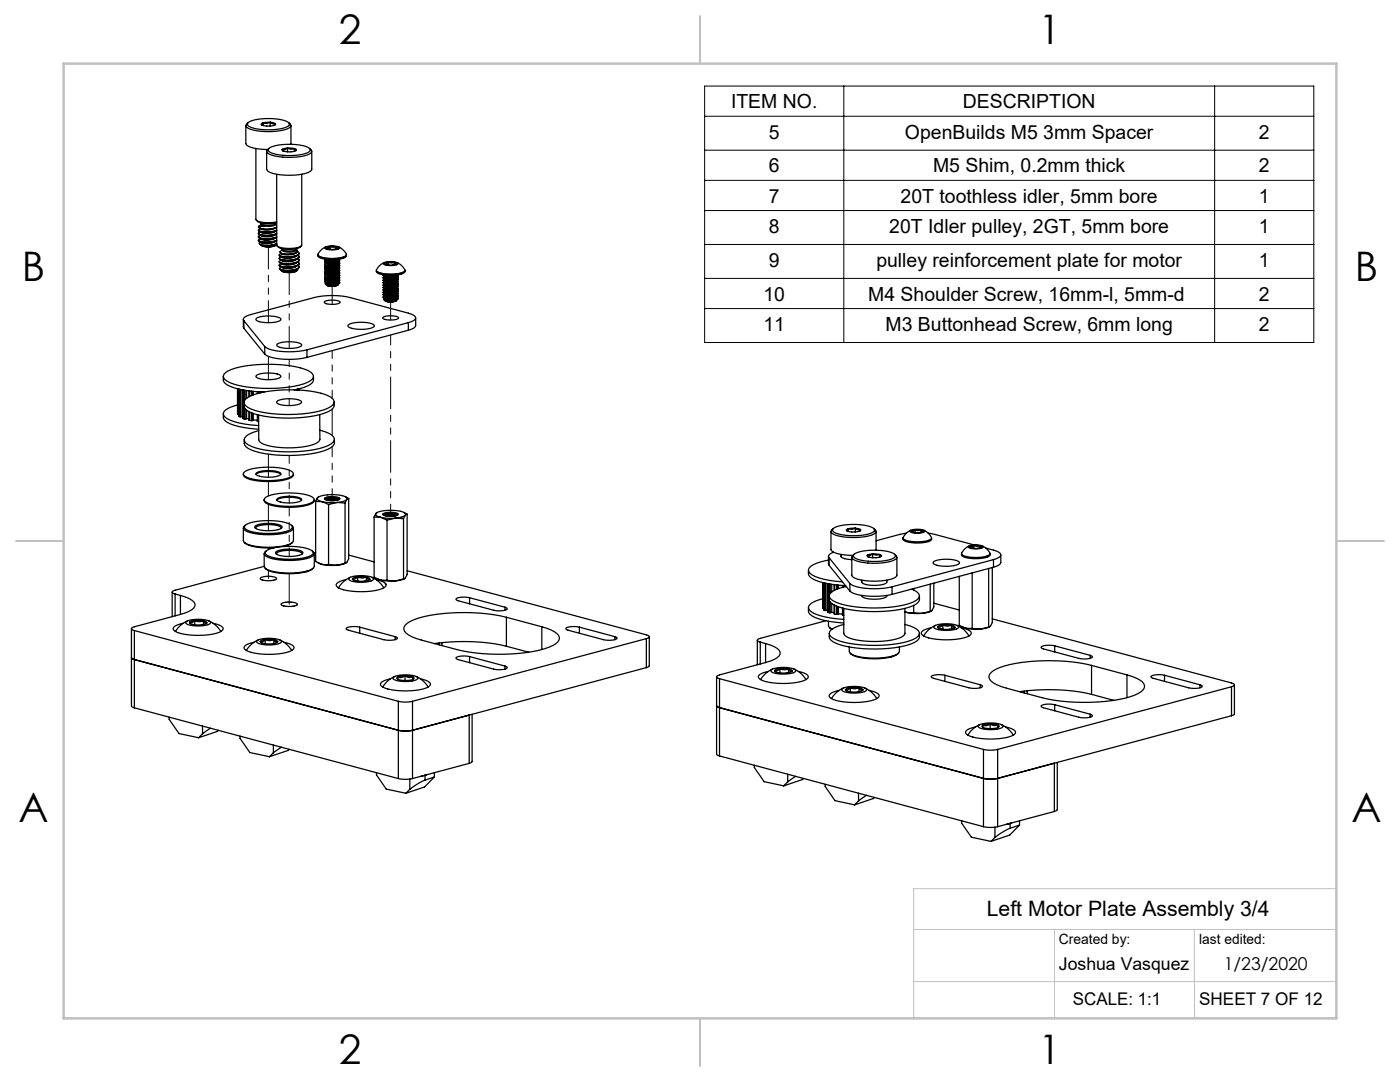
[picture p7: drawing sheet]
<svg xmlns="http://www.w3.org/2000/svg" width="279mm" height="216mm" viewBox="0 0 279 216" stroke-linecap="round" stroke-linejoin="round" font-family="sans-serif">
<path d="M140.6 17.2h121.6v51.1h-121.6zM168.4 17.2v51.1M242.4 17.2v51.1M140.6 23.2h121.6M140.6 30h121.6M140.6 36h121.6M140.6 42h121.6M140.6 48.8h121.6M140.6 55.6h121.6M140.6 61.6h121.6" fill="none" stroke="#000" stroke-width=".2"/>
<path d="M266.7 177.3h-84.4v25.9M182.3 185.5h84.4M182.3 195.9h84.4M210.5 185.5v17.7M238.4 185.5v10.4M238.4 195.9v7.3" fill="none" stroke="#c0c0c0" stroke-width=".2"/>
<path d="M139.7 3.2v9.5M3.2 107.9h9.5M266.7 107.9h9.5M139.7 203.2v9.5" fill="none" stroke="#c0c0c0" stroke-width=".25"/>
<path d="M12.7 12.7h254v190.5h-254z" fill="none" stroke="#c0c0c0" stroke-width=".5"/>
<g fill="none" stroke="#000" stroke-width=".25">
<path d="M49.1 25.1v3.5a1.38 1.38 0 0 0 1.2 .9l3.1 .3M49.5 24.5a9.6 9.6 0 0 1 6.3-.7 2.26 2.26 0 0 1 2 1 3.7 3.7 0 0 1-3.1 1.1l-3.4-.2a2.26 2.26 0 0 1-1.9-1zM49.5 24.5l-.4 .4v.2a3.9 3.9 0 0 0 3.1 1.1 9.5 9.5 0 0 0 5.7-.8l.1-.5-.4-.4M51.1 29.6v14.2a3.3 3.3 0 0 0 2.7 .6l1.4-.1M52.5 24.5a.28 .28 0 0 0-.3 .1 .28 .28 0 0 0 0 .3M52.5 24.5l-.1 .4h-.2M52.5 24.5v.5M53.2 30.2v3.6a1.45 1.45 0 0 0 1.3 .8 12.1 12.1 0 0 0 7.5-.4l.2-.4v-3.6M53.6 29.7a8.1 8.1 0 0 1 5.3-.9l.8 .1a2.95 2.95 0 0 1 2.2 1 1.38 1.38 0 0 1-1.3 .8 12.3 12.3 0 0 1-6.7-.3l-.4-.5zM53.7 29.6l-.4 .4-.1 .3a4.1 4.1 0 0 0 3.3 1.1 9.3 9.3 0 0 0 5.6-.9l.1-.5-.4-.4M53.9 24.4l-1.4 .1M53.9 24.4l1.1 .3"/>
<path d="M53.9 24.4l.6 .3h.5M53.9 24.4l-.6 .2-.8-.1M53.9 24.4v.8M55 24.7a.28 .28 0 0 1-.1 .3 .28 .28 0 0 1-.3 0 3.7 3.7 0 0 1-2.4-.1M55 24.7l-.2 .4M55.2 34.8v14.1a.86 .86 0 0 0 .9 .5l2.6 .1a1.78 1.78 0 0 0 1.5-.6v-14.1M56.3 29.8a.27 .27 0 0 0 .1 .3 .27 .27 0 0 0 .3 .1 3.8 3.8 0 0 0 2.4-.2M56.3 29.8l.2 .4M57.4 29.5l1.4 .2M57.4 29.5l-1.1 .3M57.4 29.5l-.5 .3h-.6M57.4 29.5a1.39 1.39 0 0 0 1.4 .2"/>
<path d="M57.4 29.5v.8M58.1 25.1l-.1 3.7M58.8 29.7a.27 .27 0 0 1 .3 0 .27 .27 0 0 1 0 .3M58.8 29.7l.2 .3h.1M58.8 29.7v.5M51.2 44a4 4 0 0 0 3.6 .5l.4-.1M51.6 47.9v.1a3.9 3.9 0 0 0 3 .2l.6-.2-.4 .2M51.6 47.2v.1a4.7 4.7 0 0 0 3.6 .1l-.4 .1M51.6 46.6a4.7 4.7 0 0 0 3.6 .1 4 4 0 0 1-3.1 .3M51.6 47.4a3 3 0 0 0 3.4 0M51.6 46.1l.4 .2M51.6 45.4l.4 .2"/>
<path d="M51.6 48.1l.4 .2M51.8 48.6a3 3 0 0 0 3.2 .4l.1-.1M51.8 45l-.2 .3M51.8 45l.8 .2M51.9 48.3l-.2 .3 .7 .3h1.8M52 48.3h-.1M52 47.6l-.4 .3a4.6 4.6 0 0 0 3.6 0M52 46.9l-.4 .3a4.6 4.6 0 0 0 3.6 .1M52 46.3l-.4 .3a4.6 4.6 0 0 0 3.6 0M52 45.6l-.4 .2M52 44.9h.1M52 44.9l.6 .3"/>
<path d="M52 44.9l-.1 .1M52.1 44.9l.5 .3M52.1 44.8l-.1 .1M52.1 44.6a2.92 2.92 0 0 0 2.9 0v.2a2.92 2.92 0 0 1-2.9 0zM52.1 44.7v.1M52.6 49.2a4.2 4.2 0 0 0 2.6-.5 .87 .87 0 0 1-.9 .5h-.5M52.6 49.2h1.2M54.8 45.5a4 4 0 0 1-2.7 .1M54.8 47.5a3.8 3.8 0 0 1-2.7 .1M54.8 48.2a4 4 0 0 1-2.7 .1M54.8 46.2a4 4 0 0 1-2.7 .1M54.9 45.6l-1.1 .3a2.71 2.71 0 0 1-1.8-.3"/>
<path d="M55 44.7l.2 .2M55 45.4l-.2 .1M55 48.1a3.3 3.3 0 0 1-3 .2M55 46.8a3.3 3.3 0 0 1-3 .2M55 46.1a3.3 3.3 0 0 1-3 .2M55 48.8l-.5 .3-.7 .1M55.2 48.7l-1.1 .3-1.5 .2M55.2 45.9a4.4 4.4 0 0 1-3.6 0v.1a3.9 3.9 0 0 0 3 .2l.6-.2-.4 .2M55.2 45.3a4.6 4.6 0 0 1-3.6 .1M55.2 48.6l-1 .3M55.2 48.7l-1 .2M55.3 49.1a4.6 4.6 0 0 0 3.9 .5l.9-.5"/>
<path d="M55.8 53.7l1 .3M55.8 53.7l.4 .2 .6 .1M55.9 52.5l.4 .2M56 50.5l.3 .1M56.2 53.3l-.5 .2 .1 .2M56.2 53.3h-.1M56.2 51.2l-.1 .1M56.3 49.7a2.91 2.91 0 0 0 2.9 0v.2a2.84 2.84 0 0 1-2.9 0zM56.3 49.9l-.4 .3M58.9 52.5a4.7 4.7 0 0 1-2.8 .1M59 53.9a3.8 3.8 0 0 1-2.9 0M59.1 50.4a4 4 0 0 1-2.9 .2"/>
<path d="M59.2 49.9l.2 .2a2.69 2.69 0 0 1-2.4 .6l-.9-.2-.2-.1v-.2M59.2 53.7a3.4 3.4 0 0 1-3 .3M59.2 53.1a3.4 3.4 0 0 1-3 .2M59.2 52.4a3.4 3.4 0 0 1-3 .2M59.2 51.7a3.6 3.6 0 0 1-3.1 .3M59.2 51a3.4 3.4 0 0 1-3 .3M59.3 49.5l-.1 .2M59.4 50.2l.3 .3a3.1 3.1 0 0 1-2.8 .7l-1.1-.2-.1-.2 .4-.2a3.4 3.4 0 0 0 3.1-.3M59.4 53a4 4 0 0 1-3.5 .1M59.4 52.3l-.4 .2M59.4 51.6a4 4 0 0 1-3.5 .2M59.4 51a3.9 3.9 0 0 1-3.5 .1"/>
<path d="M59.4 53.7l-.4 .2M59.4 53.6l.1 .1a3 3 0 0 1-2.9 .5l-.4-.1a3.2 3.2 0 0 0 3.2-.2M59.4 50.9l.3 .2a1.64 1.64 0 0 1-1.8 .8l-1.4-.1-.8-.2 .4-.3M59.4 51.5l.3 .3a1.64 1.64 0 0 1-1.8 .8l-1.4-.1-.8-.3 .4-.2M59.4 52.2l.3 .3a1.64 1.64 0 0 1-1.8 .7h-1.4l-.8-.3 .4-.3M59.4 52.9l.3 .4a3.9 3.9 0 0 1-3.4 .5l-.5-.1M59.7 53.3v.2a4.4 4.4 0 0 1-2.9 .5M59.7 52.6v.2a4 4 0 0 1-3.9 .2l-.1-.1M59.7 52v.1a4 4 0 0 1-3.9 .2l-.1-.1M59.7 51.3v.1a4 4 0 0 1-3.9 .2l-.1-.1M59.7 50.6v.2a4 4 0 0 1-3.9 .1h-.1M59.7 51.2v.1"/>
<path d="M59.7 51.9v.1M59.7 52.5v.1M59.7 53.2v.1M63.4 50.8v.3a1.08 1.08 0 0 0 1.1 .6 6.5 6.5 0 0 0 4.6-.5v-.4M64.8 54.2v.1M64.8 49.4a3.2 3.2 0 0 1 3 0 3.1 3.1 0 0 1-3 .2zM64.9 56.7a2.2 2.2 0 0 0 2.6 .1M65 49.3a2.72 2.72 0 0 0-1.5 1.6 4.4 4.4 0 0 0 3.1 .7l.7-.1a2.68 2.68 0 0 0 1.8-.6 2.52 2.52 0 0 0-1.5-1.6M65.1 53l-.2 .1M65.1 56.4l-.2 .2 .3 .2 1.2 .1M65.2 49.4a2.19 2.19 0 0 0 2.2 .2v-.1M65.2 49.4l.1 .3"/>
<path d="M65.4 57l.8 .1M65.9 49.2h1.1M65.9 49.2l-.7 .2M65.9 49.2l-.4 .3-.3-.1M65.9 49.2l.6 .2 .5-.2M65.9 49.2v.6M67 49.2l.4 .3M67 49.2l.2 .3h.2M67 49.2v.5M67.4 56.8l-1.2 .3M67.4 49.5l-.1 .1M67.5 56.2a2.39 2.39 0 0 1-2.4 .3"/>
<path d="M67.5 55.7a2.39 2.39 0 0 1-2.4 .3M67.5 55.2a2.39 2.39 0 0 1-2.4 .3M67.5 54.7a2.39 2.39 0 0 1-2.4 .3M67.5 54.3a2.39 2.39 0 0 1-2.4 .2M67.5 53.8a2.39 2.39 0 0 1-2.4 .2M67.5 53.3a2.39 2.39 0 0 1-2.4 .3M67.5 52.8a2.39 2.39 0 0 1-2.4 .3M67.5 52.3a2.39 2.39 0 0 1-2.4 .3M67.5 51.8a2.39 2.39 0 0 1-2.4 .3M67.5 56.7l-1 .3h-1.1M67.5 56.7l-1.1 .2M67.5 56.2a2.94 2.94 0 0 1-2.3 .2"/>
<path d="M67.5 55.7a2.93 2.93 0 0 1-2.3 .2M67.5 55.3a2.94 2.94 0 0 1-2.3 .1M67.5 54.8a2.93 2.93 0 0 1-2.3 .2M67.5 54.3a2.94 2.94 0 0 1-2.3 .2M67.5 53.8a2.93 2.93 0 0 1-2.3 .2M67.5 53.3a2.94 2.94 0 0 1-2.3 .2M67.5 52.8a2.93 2.93 0 0 1-2.3 .2M67.5 52.4a2.94 2.94 0 0 1-2.3 .1M67.5 51.9a2.94 2.94 0 0 1-2.3 .2M67.5 56.7a2.91 2.91 0 0 1-2.1 .3M67.5 56.7l-.5 .3-.8 .1M67.6 55.6l.2 .2a1.22 1.22 0 0 1-1.4 .6h-1l-.6-.2 .3-.3"/>
<path d="M67.6 55.2l.2 .2a1.22 1.22 0 0 1-1.4 .5h-1l-.6-.2 .3-.3M67.6 54.7l.2 .2a1.22 1.22 0 0 1-1.4 .5h-1l-.6-.2 .3-.3M67.6 54.2l.2 .2a1.22 1.22 0 0 1-1.4 .5h-1l-.6-.2 .3-.3M67.6 53.7l.2 .2a1.22 1.22 0 0 1-1.4 .6l-1-.1-.6-.2 .3-.2M67.6 53.2l.2 .2a1.22 1.22 0 0 1-1.4 .6h-1l-.6-.2 .3-.3M67.6 52.3l.2 .2a1.22 1.22 0 0 1-1.4 .5h-1l-.6-.2 .3-.3M67.6 51.8l.2 .2a1.22 1.22 0 0 1-1.4 .5h-1l-.6-.2 .3-.3M67.6 56.1l.2 .2a1.22 1.22 0 0 1-1.4 .6M67.6 52.7l.2 .2a1.22 1.22 0 0 1-1.4 .6l-1.4-.1-.2-.1 .1-.2M67.8 51.6a2.73 2.73 0 0 1-2.8 .4l-.2-.2a3.2 3.2 0 0 0 2.9-.1M67.8 56.4l-.3 .3M67.8 55.9a2.73 2.73 0 0 1-2.8 .4l-.2-.2"/>
<path d="M67.8 55.5a2.73 2.73 0 0 1-2.8 .4l-.2-.3M67.8 55a2.73 2.73 0 0 1-2.8 .4l-.2-.2M67.8 54.5a2.73 2.73 0 0 1-2.8 .4l-.2-.2M67.8 54a2.73 2.73 0 0 1-2.8 .4l-.2-.1M67.8 53.5a2.73 2.73 0 0 1-2.8 .4l-.2-.2M67.8 53.1a2.73 2.73 0 0 1-2.8 .4l-.2-.3M67.8 52.6a2.73 2.73 0 0 1-2.8 .4l-.2-.2M67.8 52.1a2.73 2.73 0 0 1-2.8 .4l-.2-.2M67.8 52v.1M67.8 52.5v.1M67.8 53v.1M67.8 53.5h.1"/>
<path d="M67.8 54h.1M67.8 54.4v.1M67.8 54.9v.1M67.8 55.4v.1M67.8 55.9h.1M67.8 56.4v.1M75.1 53.9v.3a1.08 1.08 0 0 0 1.1 .6 6.5 6.5 0 0 0 4.6-.5v-.4M76.5 54.9v.1M76.5 55.4v.1M76.5 55.9h.1M76.5 56.4h.1M76.5 56.8v.1"/>
<path d="M76.5 57.3v.1M76.5 57.8v.1M76.5 58.3h.1M76.5 58.8h.1M76.5 59.3h.1M76.5 52.5a3.2 3.2 0 0 1 3 .1 3.1 3.1 0 0 1-3 .1zM76.6 59.8a2.2 2.2 0 0 0 2.6 .1M76.7 52.4a2.72 2.72 0 0 0-1.6 1.6 4.4 4.4 0 0 0 3.2 .7h.7a2.67 2.67 0 0 0 1.8-.6 2.52 2.52 0 0 0-1.6-1.7M76.8 55.6l-.2 .2M76.8 59.5l-.3 .2 .4 .2 1.2 .1M76.8 52.5a2.19 2.19 0 0 0 2.3 .2v-.1M76.8 52.5l.2 .3"/>
<path d="M77.5 52.3l1.2 .1M77.5 52.3l-.7 .2M77.5 52.3l-.3 .3-.4-.1M77.5 52.3l.7 .2 .5-.1M77.5 52.3v.6M78.7 52.4l.4 .2M78.7 52.4l.2 .3 .2-.1M78.7 52.4v.4M79.1 59.9l-1.2 .3M79.1 52.6l-.1 .1M79.1 59.3a2.39 2.39 0 0 1-2.3 .3M79.1 58.8a2.39 2.39 0 0 1-2.3 .3"/>
<path d="M79.1 58.3a2.39 2.39 0 0 1-2.3 .3M79.1 57.9a2.39 2.39 0 0 1-2.3 .2M79.1 57.4a2.39 2.39 0 0 1-2.3 .3M79.1 56.9a2.39 2.39 0 0 1-2.3 .3M79.1 56.4a2.39 2.39 0 0 1-2.3 .3M79.1 55.9a2.39 2.39 0 0 1-2.3 .3M79.1 55.5a2.39 2.39 0 0 1-2.3 .2M79.1 55a2.39 2.39 0 0 1-2.3 .2M79.1 59.9l-1 .2h-1M79.1 59.9l-1 .1M79.2 59.3a2.93 2.93 0 0 1-2.4 .2M79.2 58.9a2.94 2.94 0 0 1-2.4 .1"/>
<path d="M79.2 58.4a2.93 2.93 0 0 1-2.4 .2M79.2 57.9a2.94 2.94 0 0 1-2.4 .2M79.2 57.4a2.93 2.93 0 0 1-2.4 .2M79.2 56.9a2.94 2.94 0 0 1-2.4 .2M79.2 56.5a2.93 2.93 0 0 1-2.4 .1M79.2 56a2.94 2.94 0 0 1-2.4 .2M79.2 55.5a2.93 2.93 0 0 1-2.4 .2M79.2 55a2.94 2.94 0 0 1-2.4 .2M79.2 59.8a2.92 2.92 0 0 1-2.1 .3M79.2 59.8l-.5 .3-.8 .1M79.2 58.8l.3 .2a1.22 1.22 0 0 1-1.4 .5h-1.1l-.5-.2 .3-.3M79.2 58.3l.3 .2a1.22 1.22 0 0 1-1.4 .5h-1.1l-.5-.2 .3-.3"/>
<path d="M79.2 57.8l.3 .2a1.22 1.22 0 0 1-1.4 .6l-1.1-.1-.5-.2 .3-.2M79.2 57.3l.3 .2a1.22 1.22 0 0 1-1.4 .6h-1.1l-.5-.3 .3-.2M79.2 56.8l.3 .2a1.22 1.22 0 0 1-1.4 .6h-1.1l-.5-.2 .3-.3M79.2 56.4l.3 .1a1.22 1.22 0 0 1-1.4 .6h-1.1l-.5-.2 .3-.3M79.2 55.9l.3 .2a1.22 1.22 0 0 1-1.4 .5h-1.1l-.5-.2 .3-.3M79.2 54.9l.3 .2a1.22 1.22 0 0 1-1.4 .6l-1.1-.1-.5-.2 .3-.2M79.2 59.2l.3 .2a1.22 1.22 0 0 1-1.4 .6M79.2 55.4l.3 .2a1.22 1.22 0 0 1-1.4 .5l-1.4-.1-.2-.1 .1-.1M79.4 54.8a3.4 3.4 0 0 1-2.9 .1M79.4 59.6l-.3 .3M79.4 59.1a2.73 2.73 0 0 1-2.7 .4l-.2-.2M79.4 58.6a2.74 2.74 0 0 1-2.7 .4l-.2-.2"/>
<path d="M79.4 58.1a2.73 2.73 0 0 1-2.7 .4l-.2-.2M79.4 57.6a2.74 2.74 0 0 1-2.7 .4l-.2-.1M79.4 57.1a2.73 2.73 0 0 1-2.7 .4l-.2-.1M79.4 56.7a2.74 2.74 0 0 1-2.7 .4l-.2-.2M79.4 56.2a2.73 2.73 0 0 1-2.7 .4l-.2-.2M79.4 55.7a2.74 2.74 0 0 1-2.7 .4l-.2-.2M79.4 55.2a2.73 2.73 0 0 1-2.7 .4l-.2-.1M79.4 54.7a2.74 2.74 0 0 1-2.7 .4l-.2-.1M79.5 55.2h.1M79.5 55.6v.1M79.5 56.1v.1M79.5 56.6v.1"/>
<path d="M79.5 57.1h.1M79.5 57.6h.1M79.5 58v.1M79.5 58.5v.1M79.5 59v.1M79.5 59.5v.1M44.6 75.1a1.39 1.39 0 0 0 .7 1.7 18.1 18.1 0 0 0 7.4 1.4M45 74.4a15.2 15.2 0 0 1 7.7-1.7 21.5 21.5 0 0 1 8.8 1.3 1.12 1.12 0 0 1 .8 1.7 8.9 8.9 0 0 1-4.8 1.6 26.4 26.4 0 0 1-11.5-.9 1.44 1.44 0 0 1-1.3-1.7zM47.4 77.6v5M47.6 77.6v5.1M47.6 77.6v5.4M47.8 77.7v5.4"/>
<path d="M48 77.7v5.5M48.3 77.8v5.3M48.4 77.8v5.7M48.6 63.7l.1 1.8M48.7 64a.66 .66 0 0 1 .6-1l13.5-3.6a16.1 16.1 0 0 1 7 0l11.7 3.1a1.67 1.67 0 0 1 1.5 .9 1.67 1.67 0 0 1-1.5 1M48.7 64l4.1 5.1M48.7 64v1.5M48.7 65.5l4.1 5.2M48.7 77.9v2.2M48.9 77.9v1.8M49.1 79.5a15 15 0 0 1 7.8-1.7 21 21 0 0 1 8.7 1.2 1.15 1.15 0 0 1 .8 1.8 8.8 8.8 0 0 1-4.7 1.6 25.9 25.9 0 0 1-11.6-.8 1.46 1.46 0 0 1-1.3-1.7zM49.2 77.9v1.6"/>
<path d="M49.7 78v1.2M49.8 78v1.1M50.1 78.1v.8M50.3 78.1v.8M50.6 78.1v.7M51.1 75a5.9 5.9 0 0 1 4.9-.1l.1 .2a3.4 3.4 0 0 1-2.8 .7l-.7-.1a2.16 2.16 0 0 1-1.5-.5zM51.2 63.5a6.4 6.4 0 0 1 4.7 0l.2 .2a1 1 0 0 1-1.2 .6h-2.6a1.31 1.31 0 0 1-1.2-.6zM51.4 78.2v.3M51.9 78.2v.2M52.1 78.2v.2M52.2 78.2v.1M52.8 70.7a9.5 9.5 0 0 0 5.9 1l2.6-.4"/>
<path d="M52.8 69.1a9.5 9.5 0 0 0 5.9 1.1l2.6-.4M52.8 69.1v1.6M55.3 68.7a6.4 6.4 0 0 1 4.7-.1l.2 .2a.99 .99 0 0 1-1.1 .6h-2.6a1.3 1.3 0 0 1-1.3-.6zM58.8 77.8h.1M59.2 77.7v.1M59.3 77.7v.1M59.5 77.6v.2M59.6 77.6v.2M59.7 77.6v.2M61.3 69.8v1.5M62.6 75.1a1.55 1.55 0 0 1-1.3 1.9l-2.6 .8M64.7 60.2a3.6 3.6 0 0 1 3.2 .1 2.42 2.42 0 0 1-2.3 .4l-.8-.2z"/>
<path d="M69.5 64.8a6.7 6.7 0 0 1 5 0l.2 .1a1.05 1.05 0 0 1-1.2 .7l-2.1 .1a2.48 2.48 0 0 1-2-.7zM76.4 63.3a3.6 3.6 0 0 1 3.2 .1 2.42 2.42 0 0 1-2.3 .4l-.8-.2zM77.1 60.1l.8 .1M81.5 64.4l-20.2 5.4M81.5 64.4v1.5M81.5 65.9l-20.2 5.4M83 63.4v1.5a1.67 1.67 0 0 1-1.5 1M44.6 82.6a1.39 1.39 0 0 0 .7 1.7 15.3 15.3 0 0 0 6.3 1.3M47.4 80.8l-.4 .1a3.2 3.2 0 0 0-2.4 1.6 1.76 1.76 0 0 0 1.4 1.4l2.7 .7 2.9 .3M47.4 82.6h.1M47.4 82.6l.2 .1M47.6 82.7h.1"/>
<path d="M47.6 83h.1M47.6 83l.2 .1M47.8 83.1l.2 .1M48.3 83.1l-.3 .1M48.3 83.1h.1M48.4 83.5h.1M48.4 83.5l.3 .1M48.6 94.6v.2a1.67 1.67 0 0 0 1.4 .9 13.9 13.9 0 0 0 8.2-.4l.3-.3 .1-.4M48.7 94.3a6.4 6.4 0 0 1 3.9-1.1h1.9l1.8 .2a2.79 2.79 0 0 1 2.3 1.2 1.67 1.67 0 0 1-1.5 .9 13.9 13.9 0 0 1-8.2-.4l-.2-.3zM48.7 83.6h.2M48.7 81.2v2.4M48.9 81.6v2"/>
<path d="M49.2 83.5l-.3 .1M49.2 83.5l.5 .1M49.2 81.8v1.7M49.7 82.2l.1 1.7M49.8 83.9h.3M49.8 82.2v1.7M50.1 82.3v1.6M50.3 83.9h-.2M50.3 82.4v1.5M50.6 83.9h-.3M50.6 83.9h.8M50.6 82.5v1.4"/>
<path d="M51.1 94.7a5.6 5.6 0 0 1 4.9 0M51.2 94.4a6.4 6.4 0 0 1 4.7-.1l.2 .2a.99 .99 0 0 1-1.2 .6h-2.6a1.3 1.3 0 0 1-1.2-.6zM51.4 82.8v1.3M51.4 84.1h.2M52.7 99.7v.2a1.67 1.67 0 0 0 1.5 .9 13.9 13.9 0 0 0 8.1-.4l.3-.2 .1-.5M52.8 99.4a6.4 6.4 0 0 1 3.9-1h2l1.8 .2a2.79 2.79 0 0 1 2.2 1.1 1.67 1.67 0 0 1-1.4 .9 13.9 13.9 0 0 1-8.2-.4l-.3-.2zM55.2 80.1a5.8 5.8 0 0 1 4.9 0l.1 .2a3.4 3.4 0 0 1-2.8 .6h-.6a2.12 2.12 0 0 1-1.6-.6zM55.2 99.8a5.6 5.6 0 0 1 5 0M55.3 99.5a6.4 6.4 0 0 1 4.7 0l.2 .1a.99 .99 0 0 1-1.1 .7h-2.6a1.3 1.3 0 0 1-1.3-.6zM63.4 99.3l-.1 .2 .1 .3 .9 .3M63.4 99.3a7 7 0 0 1 5.8 .1v.3M63.4 99.3l-.4 .7"/>
<path d="M63.5 99.2l-.1 .1M63.7 99.1l-.2 .1M63.8 82.7v5a1.32 1.32 0 0 1-1.1 .9 16.9 16.9 0 0 1-10.5-.2l-.4-.2-.2-.5v-4.9M63.8 85.8l.3 .1a3.7 3.7 0 0 1 2.6 1.6 1.53 1.53 0 0 1-1.2 1.4 25.6 25.6 0 0 1-15.4 .2 1.46 1.46 0 0 1-1.2-1.8 4.5 4.5 0 0 1 2.7-1.4M64.8 99.4a3.6 3.6 0 0 1 3 0 2.08 2.08 0 0 1-2.1 .5l-.8-.2zM64.9 99.7l-.1-.1a2.83 2.83 0 0 1 2.8 .1M65.2 99.8l.9-.2 1.1 .2M65.3 99.8l.8-.1 1 .2M66.7 80.2a1.58 1.58 0 0 1-1.2 2 25.6 25.6 0 0 1-15.4 .1 1.75 1.75 0 0 1-1.4-2M66.7 87.6a1.58 1.58 0 0 1-1.2 2 25.6 25.6 0 0 1-15.3 .2 1.75 1.75 0 0 1-1.5-2M67.5 99.6l-1.5-.3a1.2 1.2 0 0 0-1.2 .3M67.6 99.7a3.4 3.4 0 0 0-2.8 0"/>
<path d="M68.9 99.1l.2 .1M69.1 99.2l.5 .3M69.2 99.7a3.4 3.4 0 0 1-2 .6M69.2 99.7l-.3 .7M69.6 99.5l-.4 .2M69.6 99.5v12l-.4 .7-.3 .2M34.4 118.2v4.8M35 118.5l1 .3M35 118.5v4.4M36 118.8a4.4 4.4 0 0 1 2.9 1.7 1.5 1.5 0 0 1-1.2 1.5l-1.7 .6M36 118.8v3.8M48.6 105.4v2.5a1.67 1.67 0 0 0 1.4 .9 13.9 13.9 0 0 0 8.2-.4l.4-.5v-2.5"/>
<path d="M48.8 108.2l.2 .2a9.7 9.7 0 0 0 5.7 .9M48.9 104.9a8.9 8.9 0 0 1 5.6-1l1.7 .2a2.68 2.68 0 0 1 2.2 1.1 1.6 1.6 0 0 1-1.4 .9 13.4 13.4 0 0 1-7.9-.4l-.3-.5zM49 104.8a.61 .61 0 0 0-.3 .8 6.4 6.4 0 0 0 3.9 1.1h1.9l1.8-.2a2.79 2.79 0 0 0 2.3-1.1l-.4-.6M50.9 105a6.7 6.7 0 0 1 5.3 0l.1 .2a3.2 3.2 0 0 1-2.7 .7l-1.4-.1a1.51 1.51 0 0 1-1.4-.6zM51 105.5v-.2a5.7 5.7 0 0 1 4.7-.3l.3 .2 .1 .3M52 115.3a3.7 3.7 0 0 1 3.2 .1 2.49 2.49 0 0 1-2.3 .4l-.8-.2zM52.7 113l-17.7 4.8-.6 .2v.3l.6 .2M52.7 110.5v2.5M52.9 113.4l.2 .2a11.9 11.9 0 0 0 8 .5l1.1-.4 .3-.3M53 110.1a8.9 8.9 0 0 1 5.7-1.1l1.7 .2a2.68 2.68 0 0 1 2.1 1.1 1.6 1.6 0 0 1-1.4 .9 13.4 13.4 0 0 1-7.8-.4l-.3-.2zM53.1 109.9a.61 .61 0 0 0-.3 .9 6.4 6.4 0 0 0 3.9 1h2l1.8-.2a2.79 2.79 0 0 0 2.2-1.1l-.4-.6M55.1 110.1a6.7 6.7 0 0 1 5.3 0l.1 .2a3.2 3.2 0 0 1-2.8 .7l-1.4-.1a1.52 1.52 0 0 1-1.3-.6z"/>
<path d="M55.2 110.6v-.2a5.7 5.7 0 0 1 4.7-.3l.2 .2 .1 .3M58.4 108.2l-.8 .6-1 .3M62.7 110.5v2.5a1.66 1.66 0 0 1-1.4 1 13.9 13.9 0 0 1-8.2-.5l-.4-.5M63 110.3h-.3M63 100l1.3 .1M63 100v12.1l1.3 .5M63.5 112.3l.8 .3M64.3 100.1l1.4 .2h1.5M64.3 100.1l1.3 .6M64.3 112.6l1.3 .1M64.3 112.6l1.4 .2h1.5M65.6 112.7l1.6 .1"/>
<path d="M65.6 100.7v12M67.2 100.3l1.7 .1M67.2 100.3l-1.6 .4M68.9 112.4l-1.7 .4M68.9 100.4v12M69 112.4l-1.8 .4M69.1 115.7a2.62 2.62 0 0 0-2 1 1.67 1.67 0 0 0 1.4 1 13.9 13.9 0 0 0 8.2-.5l.4-.5a1.67 1.67 0 0 0-1.5-.9l-.5-.1M69.6 110.8l5.1 1.3M69.6 115.4a5.9 5.9 0 0 1 4.9 0l.1 .2a5.6 5.6 0 0 1-4.6 .3l-.3-.2zM69.9 115.2a5.3 5.3 0 0 0-2.4 2.1M70.4 115.5a1.36 1.36 0 0 0 1.5 .5l1.2-.1 .7-.3M70.4 115.5l.1 .2"/>
<path d="M71.4 115.1l1.7 .1M71.4 115.1l-1 .4M71.4 115.1a.82 .82 0 0 1-1 .4M71.4 115.1l1 .3 .7-.2M71.4 115.1v.9M73.1 115.2a.58 .58 0 0 1 .7 .4M73.1 115.2l.4 .4h.3M73.1 115.2v.7M73.8 115.6l-.1 .1M74.2 115.2a5.3 5.3 0 0 1 2.4 2.1M74.7 103.2h1.3M74.7 103.2v12l1.3 .6"/>
<path d="M75 102.5v.2l.1 .2 .9 .3M75 102.5a7 7 0 0 1 5.9 0v.3M75 102.5l-.3 .7M75.2 115.5l.8 .3M75.2 102.3l-.2 .2M75.3 102.2l-.1 .1M76 103.2l1.3 .2h1.6M76 103.2l1.2 .6M76 115.8h1.2M76 115.8l1.3 .1h1.6M76.4 102.5a3.6 3.6 0 0 1 3.1 .1 2.08 2.08 0 0 1-2.1 .4l-.8-.2zM76.5 102.8v-.1a2.83 2.83 0 0 1 2.8 .1"/>
<path d="M76.6 102.7l1.1-.2 1.5 .3M76.9 102.9l.8-.1 1.2 .2M76.9 116.5l.2 .1M77 102.9l.7-.1 1 .2M77.2 115.8l1.7 .1M77.2 103.8v12M78.9 103.4l1.6 .1M78.9 103.4l-1.7 .4M79.2 102.7l-1.5-.3a1.2 1.2 0 0 0-1.2 .3M80.5 115.5l-1.6 .4M80.5 103.5v12M80.6 102.2l.2 .1"/>
<path d="M80.7 115.5l-1.8 .4M80.7 102.4l.6 .2M80.9 102.8a3.4 3.4 0 0 1-2 .6M80.9 102.8l-.4 .7M81.3 113.9l47.7 12.8 .5 .3v.2l-.5 .2M81.3 102.6l-.4 .2M81.3 102.6v12l-.4 .7-.4 .2M93.7 119.3l-1.5-.1a1.12 1.12 0 0 0-1.2 .4l.4 .3 7.1 1.9 1.6 .1a1.12 1.12 0 0 0 1.1-.5l-.4-.2M93.7 119.3l7.1 1.9M93.7 119.3v1.2M161.3 113.8a1.4 1.4 0 0 0 .8 1.7 15.5 15.5 0 0 0 6.6 1.4v.2M164.2 119.5l-.5 .1a3.2 3.2 0 0 0-2.4 1.6 1.76 1.76 0 0 0 1.4 1.3l2.8 .8 2.9 .3"/>
<path d="M164.2 116.2v5.1M164.3 116.3v5M164.4 116.3v5.4M164.6 116.3v5.5M164.7 116.4v5.4M165.1 116.4v5.4M165.2 116.5v5.7M165.3 111.8l-.6 .1a5.9 5.9 0 0 0-3.2 1.5 .99 .99 0 0 0 .6 1.4 15 15 0 0 0 6 1.3M165.3 111l.2 1.8M165.5 111.3l4.1 5.1M165.5 111.3v1.5M165.5 112.8l4.1 5.1"/>
<path d="M165.5 118.9a1.39 1.39 0 0 0 .8 1.7 20.1 20.1 0 0 0 9.7 1.4l3.6-.4a7.7 7.7 0 0 0 3.6-1.4l.3-.4v-.9M165.5 116.5v2.3M165.5 119.7v2.6M165.7 116.6v1.8M165.8 106.1v3.5a1.38 1.38 0 0 0 1.3 .9l3.1 .3M166 116.6v1.5M166.3 105.5a9.6 9.6 0 0 1 6.3-.7 2.26 2.26 0 0 1 1.9 1 3.7 3.7 0 0 1-3 1.1l-3.4-.2a2.26 2.26 0 0 1-2-1zM166.3 105.5l-.4 .4-.1 .2a3.9 3.9 0 0 0 3.2 1.1 9.5 9.5 0 0 0 5.7-.8l.1-.5-.4-.4M166.4 110.2l-.9 .4a.44 .44 0 0 0 0 .7M166.5 116.7v1.1M166.9 116.7v.9M167.1 116.7v.8"/>
<path d="M167.3 116.8v.6M167.8 110.9v.1a2.54 2.54 0 0 0 2.2 .7M167.8 110.6v.5M168.1 116.8v.4M168.2 116.8v.4M168.8 117a5.9 5.9 0 0 0-3.2 1.5 .99 .99 0 0 0 .7 1.4 20.1 20.1 0 0 0 9.7 1.4l3.6-.4a7.7 7.7 0 0 0 3.6-1.4 .85 .85 0 0 0-.2-1.4l-1-.5M169.3 105.5a.28 .28 0 0 0-.3 .1 .28 .28 0 0 0 0 .3M169.3 105.5l-.2 .4h-.1M169.3 105.5v.5M169.6 117.9a9.5 9.5 0 0 0 5.9 1.1l2.5-.4M169.6 116.4a9.5 9.5 0 0 0 5.9 1.1l2.5-.4M169.6 116.4v1.5"/>
<path d="M170 111.2v3.6a1.45 1.45 0 0 0 1.3 .8 12.1 12.1 0 0 0 7.4-.4l.3-.4v-3.6M170.4 110.7a8.1 8.1 0 0 1 5.3-.9l.8 .1a2.95 2.95 0 0 1 2.2 1 1.38 1.38 0 0 1-1.3 .8 12.3 12.3 0 0 1-6.7-.3l-.4-.5zM170.5 110.6l-.5 .4v.3a4.1 4.1 0 0 0 3.2 1 9.3 9.3 0 0 0 5.7-.8v-.5l-.4-.4M170.7 105.4l-1.4 .1M170.7 105.4l1 .3M170.7 105.4l.6 .3h.4M170.7 105.4l-.6 .2-.8-.1M170.7 105.4v.7M171.7 105.7a.28 .28 0 0 1 0 .3 .28 .28 0 0 1-.3 0 3.7 3.7 0 0 1-2.4-.1M171.7 105.7l-.2 .3M172 118.8v.1a.98 .98 0 0 0 1 .5l2.6 .1a1.61 1.61 0 0 0 1.4-.6v-.1M172 115.8v.3a2.95 2.95 0 0 0 2.6 .7h.7a2.15 2.15 0 0 0 1.7-.7v-.3"/>
<path d="M173.1 110.8a.27 .27 0 0 0 .1 .3 .27 .27 0 0 0 .3 .1 3.8 3.8 0 0 0 2.4-.2M173.1 110.8l.2 .4M174.2 110.5l1.3 .1M174.2 110.5l-1.1 .3M174.2 110.5l-.5 .3h-.6M174.2 110.5a1.39 1.39 0 0 0 1.3 .1M174.2 110.5v.8M174.8 106.1v3.7M175.5 110.6a.27 .27 0 0 1 .3 .1 .27 .27 0 0 1 .1 .3M175.5 110.6l.2 .4h.2M175.5 110.6v.6M178 117.1v1.5"/>
<path d="M180.2 107.4v.2a1.08 1.08 0 0 0 1.1 .6 6.5 6.5 0 0 0 4.6-.5v-.3M180.9 106.4l-6.1 1.5M181.6 106a3.2 3.2 0 0 1 3 0 3.1 3.1 0 0 1-3 .1zM181.8 105.8a2.72 2.72 0 0 0-1.6 1.6 4.4 4.4 0 0 0 3.2 .7h.7a2.68 2.68 0 0 0 1.8-.6 2.52 2.52 0 0 0-1.5-1.7M181.9 106a2.19 2.19 0 0 0 2.3 .1v-.1M181.9 106l.2 .2M182.3 117.4v.3M182.6 105.7l1.2 .1M182.6 105.7l-.7 .3M182.6 105.7l-.3 .3h-.4M182.6 105.7l.7 .2 .5-.1M182.6 105.7v.6"/>
<path d="M183.8 105.8l.4 .2M183.8 105.8l.2 .3 .2-.1M183.8 105.8v.4M184.2 106l-.1 .2M185.2 106.4l9.2 2.3M185.6 116.6v5.4M186.3 112.1a6.7 6.7 0 0 1 5-.1l.2 .2a1.05 1.05 0 0 1-1.2 .7l-2.1 .1a2.48 2.48 0 0 1-2-.7zM186.4 116.4v4.7l-.4 .7-.4 .2M191.4 115v9.8l1.3 .6M193.2 109.1a3.2 3.2 0 0 1 3 0 3.1 3.1 0 0 1-2.9 .1zM193.5 108.9a2.72 2.72 0 0 0-1.6 1.7 4.4 4.4 0 0 0 3.2 .6h.7a2.68 2.68 0 0 0 1.8-.6 2.52 2.52 0 0 0-1.6-1.7M193.6 109.1a2.19 2.19 0 0 0 2.2 .1h.1"/>
<path d="M193.6 109.1l.2 .2M194 114.3v11.1M194.3 108.8l1.2 .1M194.3 108.8l-.7 .3M194.3 108.8l-.4 .3h-.3M194.3 108.8l.7 .2 .5-.1M194.3 108.8v.6M195.5 108.9l.4 .3M195.5 108.9l.2 .3h.2M195.5 108.9v.5M195.9 109.2l-.1 .1M196.7 109.4a5.3 5.3 0 0 1 2.9 1.1l.1 .2a1.66 1.66 0 0 1-1.4 1"/>
<path d="M197.3 113.4v11.7M197.6 110.5v.2a1.18 1.18 0 0 1-1.2 .6l-1.3 .2-1.5-.1a2.04 2.04 0 0 1-1.7-.7v-.2M198 113.2v11l-.3 .7-.4 .2M198.3 111.7l-20.3 5.4M198.3 111.7v1.5M198.3 113.2l-20.3 5.4M199.7 110.7v1.5a1.67 1.67 0 0 1-1.4 1M26.2 131.2l.6 .4 52.7 14.1a6.4 6.4 0 0 0 2.8 0l46.7-12.5M26.2 125.4v15.5l.6 .3M26.8 125.8l52.7 14.1M26.8 125.8v15.4M36 122.6l-9.2 2.5-.5 .2v.2l.5 .3"/>
<path d="M36.6 124.4a2.62 2.62 0 0 0-2.1 1 1.67 1.67 0 0 0 1.5 1 13.9 13.9 0 0 0 8.2-.4l.3-.6a1.67 1.67 0 0 0-1.4-.9l-.6-.1M37.1 124.1a5.9 5.9 0 0 1 4.9 0v.2a5.6 5.6 0 0 1-4.5 .3l-.3-.2zM37.4 123.9a5.3 5.3 0 0 0-2.4 2.1M37.8 124.2a1.36 1.36 0 0 0 1.5 .5l1.3-.1 .7-.3M37.8 124.2l.2 .2M38.9 123.8l1.7 .1M38.9 123.8l-1.1 .4M38.9 123.8a.82 .82 0 0 1-1.1 .4M38.9 123.8l.9 .3 .8-.2M38.9 123.8v.9M40.6 123.9a.57 .57 0 0 1 .7 .4M40.6 123.9l.4 .4h.3"/>
<path d="M40.6 123.9v.7M41.3 124.3l-.1 .1M41.7 123.9a5.3 5.3 0 0 1 2.4 2.1M50.7 128.2a2.62 2.62 0 0 0-2 1 1.67 1.67 0 0 0 1.5 1 13.9 13.9 0 0 0 8.1-.5l.4-.5a1.67 1.67 0 0 0-1.5-.9l-.5-.1M51.2 127.9a5.9 5.9 0 0 1 4.9 0l.1 .2a3.5 3.5 0 0 1-2.8 .6l-.7-.1a2.08 2.08 0 0 1-1.5-.5zM51.6 127.7a5.3 5.3 0 0 0-2.4 2.1M52 128a2.85 2.85 0 0 0 2.6 .4l.8-.3M52 128l.2 .3M52.9 127.6h1.8M52.9 127.6l-.7 .2-.2 .2M52.9 127.6a.74 .74 0 0 1-.9 .4M52.9 127.6l1 .2 .8-.2"/>
<path d="M52.9 127.6v.8M54.7 127.6l.5 .2 .2 .3M54.7 127.6l.4 .5h.3M54.7 127.6v.8M55.4 128.1l-.1 .1M55.8 127.7a5.3 5.3 0 0 1 2.4 2.1M56.1 120.5a3.7 3.7 0 0 1 3.3 0 2.5 2.5 0 0 1-2.4 .5l-.8-.2zM71.8 125.1l-1.6-.1a1.12 1.12 0 0 0-1.1 .5l.4 .2 7.1 1.9 1.5 .2a1.12 1.12 0 0 0 1.2-.5l-.4-.3M71.8 125.1l7.1 1.9M71.8 125.1v1.3M77.9 135.5a2.63 2.63 0 0 0-2 1 1.67 1.67 0 0 0 1.5 1 13.9 13.9 0 0 0 8.1-.5l.4-.5a1.67 1.67 0 0 0-1.5-.9l-.5-.1M78.5 135.1a6.4 6.4 0 0 1 4.7 0l.2 .2a1.04 1.04 0 0 1-1.1 .6h-2.6a1.25 1.25 0 0 1-1.3-.6z"/>
<path d="M78.8 135a5.3 5.3 0 0 0-2.4 2.1M78.9 127v.6M79.4 135.1a.24 .24 0 0 0-.2 .3 .24 .24 0 0 0 .3 .2M79.4 135.1v.5M79.5 139.9a6.4 6.4 0 0 0 2.8 0M79.5 139.9v15.5M80.8 134.9l1.6 .2M80.8 134.9l-1.4 .2M80.8 134.9l.9 .3 .7-.1M80.8 134.9a1.35 1.35 0 0 1-1.4 .2M80.8 134.9v.9M82.3 139.9v15.5"/>
<path d="M82.4 135.1a.26 .26 0 0 1 .2 .3 .26 .26 0 0 1-.3 .2l-1.5 .2-1.3-.2M82.4 135.1v.4M82.4 135.1v.5M83.1 135a5.3 5.3 0 0 1 2.3 2.1M86.7 128.4a39.9 39.9 0 0 1 14.4 .6M87.6 128.3v.4M88.2 128.2v.6M93.7 131l-1.5-.1a1.12 1.12 0 0 0-1.2 .5l.4 .2 7.1 1.9 1.6 .1a1.12 1.12 0 0 0 1.1-.4l-.4-.3M93.7 131l7.1 1.9M93.7 131v1.2M100.8 121.2v.6M100.8 132.9v.6"/>
<path d="M101.1 123.2a36.7 36.7 0 0 0-18.4 .4 2.68 2.68 0 0 0-2.1 1.9 2.44 2.44 0 0 0 1.7 1.6l1.8 .6 7.1 1.9a36.8 36.8 0 0 0 18.4-.5 2.68 2.68 0 0 0 2-1.9 2.44 2.44 0 0 0-1.6-1.5l-1.9-.6M101.1 123.2l7 1.9M101.1 123.2v5.8M101.1 129l4.4 1.1M108.1 125.1v4.5M115.6 125.1l-1.5-.1a1.12 1.12 0 0 0-1.2 .5l.5 .2 7 1.9 1.6 .2a1.12 1.12 0 0 0 1.2-.5l-.5-.3M115.6 125.1l7.1 1.9M115.6 125.1v1.3M122.7 127v.6M129 127.4l-46.7 12.5M129 127.4v5.8M129.6 127.1v5.7l-.6 .4"/>
<path d="M143 135v15.5l.6 .3M143.6 135.4l52.7 14.1M143.6 135.4v15.4M151.1 127.8v4.8M151.7 128.1l1.1 .3M151.7 128.1v4.4M152.8 132.2l-9.2 2.5-.6 .2v.3l.6 .2M152.8 128.4a4.4 4.4 0 0 1 2.9 1.7 1.5 1.5 0 0 1-1.2 1.5l-1.7 .6M152.8 128.4v3.8M153.3 134a2.62 2.62 0 0 0-2 1 1.67 1.67 0 0 0 1.5 1 13.9 13.9 0 0 0 8.1-.4l.4-.6a1.67 1.67 0 0 0-1.4-.9l-.6-.1M153.9 133.7a5.9 5.9 0 0 1 4.9 0v.2a5.6 5.6 0 0 1-4.6 .3l-.4-.3zM154.2 133.5a5.3 5.3 0 0 0-2.4 2.1"/>
<path d="M154.6 133.8a1.36 1.36 0 0 0 1.5 .5l1.3-.1 .6-.3M154.6 133.8l.2 .2M155.7 133.4l1.7 .1M155.7 133.4l-1.1 .4M155.7 133.4a.83 .83 0 0 1-1.1 .4M155.7 133.4l.9 .3 .8-.2M155.7 133.4v.9M157.4 133.5a.57 .57 0 0 1 .6 .4M157.4 133.5l.3 .4h.3M157.4 133.5v.7M158 133.9l-.1 .1M158.5 133.5a5.3 5.3 0 0 1 2.4 2.1"/>
<path d="M161.3 121.2a1.4 1.4 0 0 0 .8 1.7 15.2 15.2 0 0 0 6.3 1.4M164.2 121.2v.1M164.2 121.3h.1M164.4 121.3h-.1M164.4 121.7h.1M164.4 121.7l.2 .1M164.6 121.8h.1M164.8 123.9l-13.1 3.5-.5 .2v.3l.5 .2M165.1 121.8h-.4M165.1 121.8h.1M165.2 122.2l.3 .1M165.3 124l.1 1.1 .7 .4"/>
<path d="M165.5 126.4a1.39 1.39 0 0 0 .8 1.7 20.1 20.1 0 0 0 9.7 1.4l3.6-.4a7.7 7.7 0 0 0 3.6-1.4l.3-.4v-.9M165.5 122.3h.2M165.5 125.2l.5 .4M165.7 120.1v2.2M166 122.2l-.3 .1M166 122.2h.5M166 120.4v1.8M166.5 120.7v1.8M166.5 122.5l.4 .1M166.5 120.8v1.7M166.9 120.9v1.7M167.1 122.6h-.2"/>
<path d="M167.1 121v1.6M167.3 122.5l-.2 .1M167.3 122.5l.8 .1M167.3 121.1v1.4M167.5 137.8a2.62 2.62 0 0 0-2 1 1.67 1.67 0 0 0 1.4 1 13.9 13.9 0 0 0 8.2-.5l.4-.5a1.67 1.67 0 0 0-1.5-.9l-.5-.1M168 137.5a5.9 5.9 0 0 1 4.9 0l.1 .2a3.5 3.5 0 0 1-2.8 .6h-.7a2.08 2.08 0 0 1-1.5-.6zM168.1 121.3l.1 1.5M168.2 122.8h.2M168.2 121.4v1.4M168.3 137.3a5.3 5.3 0 0 0-2.4 2.1M168.4 124.6l-.5 .1a3.2 3.2 0 0 0-2.4 1.6 1.76 1.76 0 0 0 1.4 1.4 26.1 26.1 0 0 0 15.4-.1 1.26 1.26 0 0 0 1-1.7 5 5 0 0 0-2.7-1.3M168.4 121.4v5a1.3 1.3 0 0 0 1.1 .9 17.3 17.3 0 0 0 10.5-.2l.4-.3 .2-.4v-5"/>
<path d="M168.7 137.6a2.84 2.84 0 0 0 2.7 .4l.8-.3M168.7 137.6l.3 .3M169.5 129.1v.9a1.67 1.67 0 0 0 1.5 .9 13.9 13.9 0 0 0 8.1-.4l.4-.5v-.9M169.7 130.4l.2 .1a11.9 11.9 0 0 0 8 .6l1-.4 .4-.3M169.7 137.2h1.7M169.7 137.2l-.7 .2-.3 .2M169.7 137.2a.74 .74 0 0 1-1 .4M169.7 137.2l1 .3 .7-.3M169.7 137.2v.8M171.4 137.2l.6 .2 .2 .3M171.4 137.2l.5 .5h.3M171.4 137.2v.8"/>
<path d="M172.2 137.7l-.1 .1M172.6 137.3a5.3 5.3 0 0 1 2.4 2.1M180.6 122.1l.5 .1M180.6 122l.5 .2M181.1 122.2l1.2 .1M181.1 122.2l1.3 .2h1.6M182.3 122.3l1.7 .1M182.3 120.8v1.5M185.6 122l-1.6 .4M185.8 122l-1.8 .4M185.9 125.3a2.62 2.62 0 0 0-2.1 1 1.67 1.67 0 0 0 1.5 1 13.9 13.9 0 0 0 8.2-.5l.3-.5a1.67 1.67 0 0 0-1.4-.9l-.6-.1M186.4 120.4l5 1.3"/>
<path d="M186.4 125a5.9 5.9 0 0 1 4.9 0v.2a5.6 5.6 0 0 1-4.5 .3l-.3-.2zM186.7 124.8a5.3 5.3 0 0 0-2.4 2.1M187.1 125.1a1.36 1.36 0 0 0 1.5 .5l1.3-.1 .7-.3M187.1 125.1l.2 .2M188.2 124.7l1.7 .1M188.2 124.7l-1.1 .4M188.2 124.7a.83 .83 0 0 1-1.1 .4M188.2 124.7l.9 .3 .8-.2M188.2 124.7v.9M188.6 134.7l-1.6-.1a1.12 1.12 0 0 0-1.2 .5l.5 .2 7.1 1.9 1.5 .2a1.12 1.12 0 0 0 1.2-.5l-.5-.3M188.6 134.7l7 1.9M188.6 134.7v1.3"/>
<path d="M189.9 124.8a.57 .57 0 0 1 .7 .4M189.9 124.8l.4 .4h.3M189.9 124.8v.7M190.6 125.2l-.1 .1M191 124.8a5.3 5.3 0 0 1 2.4 2.1M191.9 125.1l.8 .3M192.7 125.4h1.3M192.7 125.4l1.4 .1h1.6M194 125.4l1.7 .1M195.6 136.6v.6M197.3 125.1l-1.6 .4M197.5 125.1l-1.8 .4"/>
<path d="M198 123.5l47.8 12.8 .5 .3v.2l-.5 .2M203.5 138a39.9 39.9 0 0 1 14.3 .6M204.4 137.9v.4M205 137.8v.6M210.5 128.9l-1.6-.1a1.12 1.12 0 0 0-1.1 .4l.4 .3 7.1 1.9 1.5 .1a1.12 1.12 0 0 0 1.2-.5l-.4-.2M210.5 128.9l7.1 1.9M210.5 128.9v1.2M217.6 130.8v.6M217.8 132.8a36.7 36.7 0 0 0-18.4 .4 2.68 2.68 0 0 0-2 1.9 2.44 2.44 0 0 0 1.6 1.6l1.9 .6 7 1.9a36.7 36.7 0 0 0 18.5-.5 2.68 2.68 0 0 0 2-1.9 2.44 2.44 0 0 0-1.6-1.5l-1.9-.6M217.8 132.8l7.1 1.9M217.8 132.8v5.8M217.8 138.6l4.5 1.1"/>
<path d="M224.9 134.7v4.5M232.4 134.7l-1.5-.1a1.12 1.12 0 0 0-1.2 .5l.4 .2 7.1 1.9 1.6 .2a1.12 1.12 0 0 0 1.1-.5l-.4-.3M232.4 134.7l7.1 1.9M232.4 134.7v1.3M239.5 136.6v.6M245.8 137l-46.7 12.5M245.8 137v5.8M246.4 136.7v5.7l-.6 .4M26.8 141.2l52.7 14.2M33.8 143.1v.4l1.9 2.9 3.9 .8M40.4 144.9v1.5M40.4 146.4l-.8 .8"/>
<path d="M42 145.3l-1.6 1.1M43.6 145.7l-.2 .2-3.8 1.3M47.9 146.9v.4l2 2.9 3.9 .8M54.6 148.7v1.5M54.6 150.2l-.8 .8M56.2 149.1l-1.6 1.1M57.7 149.5l-.2 .2-3.7 1.3M75.1 154.2v.4l2 2.9 3.9 .8M79.5 155.4a6.5 6.5 0 0 0 2.8 0M81.8 155.5v2M81.8 157.5l-.8 .8M84.8 155.7l-1 .5-2 1.3"/>
<path d="M84.8 154.7l-.8 .2M84.8 154.7v1M85.1 154.6l-.3 .1M86.7 155l-2 2-3.7 1.3M86.7 155l-1.9 .7M86.7 154.2v.8M93.6 142.7v9.6M93.6 152.3l-11.3 3.1M94.2 142.5v9.4l-.6 .4M143 140.8l.6 .4 52.7 14.1a6.5 6.5 0 0 0 2.8 0l46.7-12.5M143.6 150.8l52.7 14.2M150.5 152.7v.4l2 2.9 3.9 .8"/>
<path d="M157.2 154.5v1.5M157.2 156l-.8 .8M158.8 154.9l-1.6 1.1M160.4 155.3l-.3 .2-3.7 1.3M164.7 156.5v.4l1.9 2.9 4 .8M171.3 158.3v1.5M171.3 159.8l-.7 .8M172.9 158.7l-1.6 1.1M174.5 159.1l-.2 .2-3.7 1.3M194.7 145.1a2.63 2.63 0 0 0-2 1 1.66 1.66 0 0 0 1.5 1 13.9 13.9 0 0 0 8.1-.5l.4-.5a1.67 1.67 0 0 0-1.5-.9l-.5-.1M195.3 144.7a6.4 6.4 0 0 1 4.7 0l.2 .2a1.04 1.04 0 0 1-1.2 .6h-2.6a1.25 1.25 0 0 1-1.2-.6zM195.6 144.6a5.3 5.3 0 0 0-2.4 2.1"/>
<path d="M196.1 144.7a.24 .24 0 0 0-.1 .3 .24 .24 0 0 0 .2 .2 4.9 4.9 0 0 0 3-.1M196.1 144.7l.1 .5M196.3 149.5a6.4 6.4 0 0 0 2.8 0M196.3 149.5v15.5M197.6 144.5l1.5 .2M197.6 144.5l-1.5 .2M197.6 144.5l.9 .3 .6-.1M197.6 144.5a1.35 1.35 0 0 1-1.5 .2M197.6 144.5v.9M199.1 149.5v15.5M199.1 144.7a.24 .24 0 0 1 .3 .2 .24 .24 0 0 1-.2 .2M199.1 144.7l.1 .4"/>
<path d="M199.1 144.7v.5M199.8 144.6a5.3 5.3 0 0 1 2.4 2.1M210.4 152.3v9.6M210.5 140.6l-1.6-.1a1.12 1.12 0 0 0-1.1 .5l.4 .2 7.1 1.9 1.5 .1a1.12 1.12 0 0 0 1.2-.4l-.4-.3M210.5 140.6l7.1 1.9M210.5 140.6v1.2M211 152.1v9.4l-.6 .4M217.6 142.5v.6M191.9 163.8v.4l2 2.9 3.9 .8M196.3 165a6.4 6.4 0 0 0 2.8 0M198.6 165.1v2M198.6 167.1l-.8 .8"/>
<path d="M201.6 165.3l-1.7 .8-1.3 1M201.6 164.3l-.9 .2M201.6 164.3v1M201.9 164.2l-.3 .1M203.5 164.6l-2 2-3.7 1.3M203.5 164.6l-1.9 .7M203.5 163.8v.8M210.4 161.9l-11.3 3.1"/>
</g>
<path d="M52.4 115.7l1.6 .2a1.15 1.15 0 0 0 1.2-.5 3.7 3.7 0 0 0-3.2-.1l.1 .3 .3 .1M56.6 120.9l1.5 .1a1.15 1.15 0 0 0 1.3-.5 3.7 3.7 0 0 0-3.3 0l.1 .3 .4 .1" fill="none" stroke="#000" stroke-width=".2" stroke-dasharray="6.3 1.3 1.3 1.3 1.3 1.3" stroke-dashoffset="6"/>
<g fill="none" stroke="#000" stroke-width=".2" stroke-dasharray="6.3 1.3 1.3 1.3 1.3 1.3">
<path d="M55 49a3.6 3.6 0 0 1-2.9 0l.2-.3 .3-.1M59.2 54.1a3.7 3.7 0 0 1-2.9 0M63.5 50.7v.3l.8 .4M64.3 51.4a7.3 7.3 0 0 0 4.7-.4l.1-.3M66.3 57.1v3.6M75.1 53.8l.1 .3 .7 .4M75.9 54.5a7.3 7.3 0 0 0 4.8-.4l.1-.3M53.6 71.1v4.7M78 60.3v3.6M53.6 90.6v4.6M53.6 96.1v2.9M66.3 81.6v5.3"/>
<path d="M53.6 100.6v5.3M53.6 109.3v.4M53.6 113.8v1.6M80.9 102.8a3.4 3.4 0 0 1-2 .6M57.7 120.6v-6.1"/>
</g>
<path d="M65.2 99.8l1.5 .1a1.09 1.09 0 0 0 1.1-.4 3.5 3.5 0 0 0-3-.1l-.1 .1 .5 .3" fill="none" stroke="#000" stroke-width=".2" stroke-dasharray="6.3 1.3 1.3 1.3 1.3 1.3" stroke-dashoffset="3.3"/>
<path d="M53.6 49.3v15.1M57.7 69.5v-15.1" fill="none" stroke="#000" stroke-width=".2" stroke-dasharray="6.3 1.3 1.3 1.3 1.3 1.3" stroke-dashoffset="2"/>
<path d="M66.3 70v9.5M57.7 100.4v-9.5" fill="none" stroke="#000" stroke-width=".2" stroke-dasharray="6.3 1.3 1.3 1.3 1.3 1.3" stroke-dashoffset="4.8"/>
<path d="M78 66.8v35.8M66.3 89.1v10.4" fill="none" stroke="#000" stroke-width=".2" stroke-dasharray="6.3 1.3 1.3 1.3 1.3 1.3" stroke-dashoffset="4.3"/>
<path d="M57.7 111v-9.8" fill="none" stroke="#000" stroke-width=".2" stroke-dasharray="6.3 1.3 1.3 1.3 1.3 1.3" stroke-dashoffset="4.6"/>
<path d="M57.7 80.9v-9.2" fill="none" stroke="#000" stroke-width=".2" stroke-dasharray="6.3 1.3 1.3 1.3 1.3 1.3" stroke-dashoffset="4.9"/>
<g font-size="8.1">
<text x="67.6" y="8.9">2</text>
<text x="207.3" y="8.9">1</text>
<text x="4.4" y="56.2">B</text>
<text x="270.4" y="56.2">B</text>
<text x="3.7" y="164.1">A</text>
<text x="269.7" y="164.1">A</text>
<text x="67.6" y="212.4">2</text>
<text x="207.3" y="212.4">1</text>
</g>
<text font-size="4.2" x="196.9" y="182.8">Left Motor Plate Assembly 3/4</text>
<g font-size="3.9">
<text x="145.9" y="21.6">ITEM NO.</text>
<text x="192.1" y="21.6">DESCRIPTION</text>
<text x="153.4" y="27.7">5</text>
<text x="180.6" y="27.7">OpenBuilds M5 3mm Spacer</text>
<text x="251.2" y="27.7">2</text>
<text x="153.4" y="34.4">6</text>
<text x="186.2" y="34.4">M5 Shim, 0.2mm thick</text>
<text x="251.2" y="34.4">2</text>
<text x="153.4" y="40.4">7</text>
<text x="179.7" y="40.4">20T toothless idler, 5mm bore</text>
<text x="251.2" y="40.4">1</text>
<text x="153.4" y="46.5">8</text>
<text x="177.5" y="46.5">20T Idler pulley, 2GT, 5mm bore</text>
<text x="251.2" y="46.5">1</text>
<text x="153.4" y="53.2">9</text>
<text x="174.9" y="53.2">pulley reinforcement plate for motor</text>
<text x="251.2" y="53.2">1</text>
<text x="152.4" y="60">10</text>
<text x="173.3" y="60">M4 Shoulder Screw, 16mm-l, 5mm-d</text>
<text x="251.2" y="60">2</text>
<text x="152.3" y="66">11</text>
<text x="176.7" y="66">M3 Buttonhead Screw, 6mm long</text>
<text x="251.2" y="66">2</text>
</g>
<g font-size="3.5">
<text x="211.3" y="193.5">Joshua Vasquez</text>
<text x="244.2" y="193.6">1/23/2020</text>
<text x="214.1" y="200.6">SCALE: 1:1</text>
<text x="239.3" y="200.6">SHEET 7 OF 12</text>
</g>
<g font-size="2.8">
<text x="211.3" y="188.4">Created by:</text>
<text x="239.3" y="188.4">last edited:</text>
</g>
</svg>
